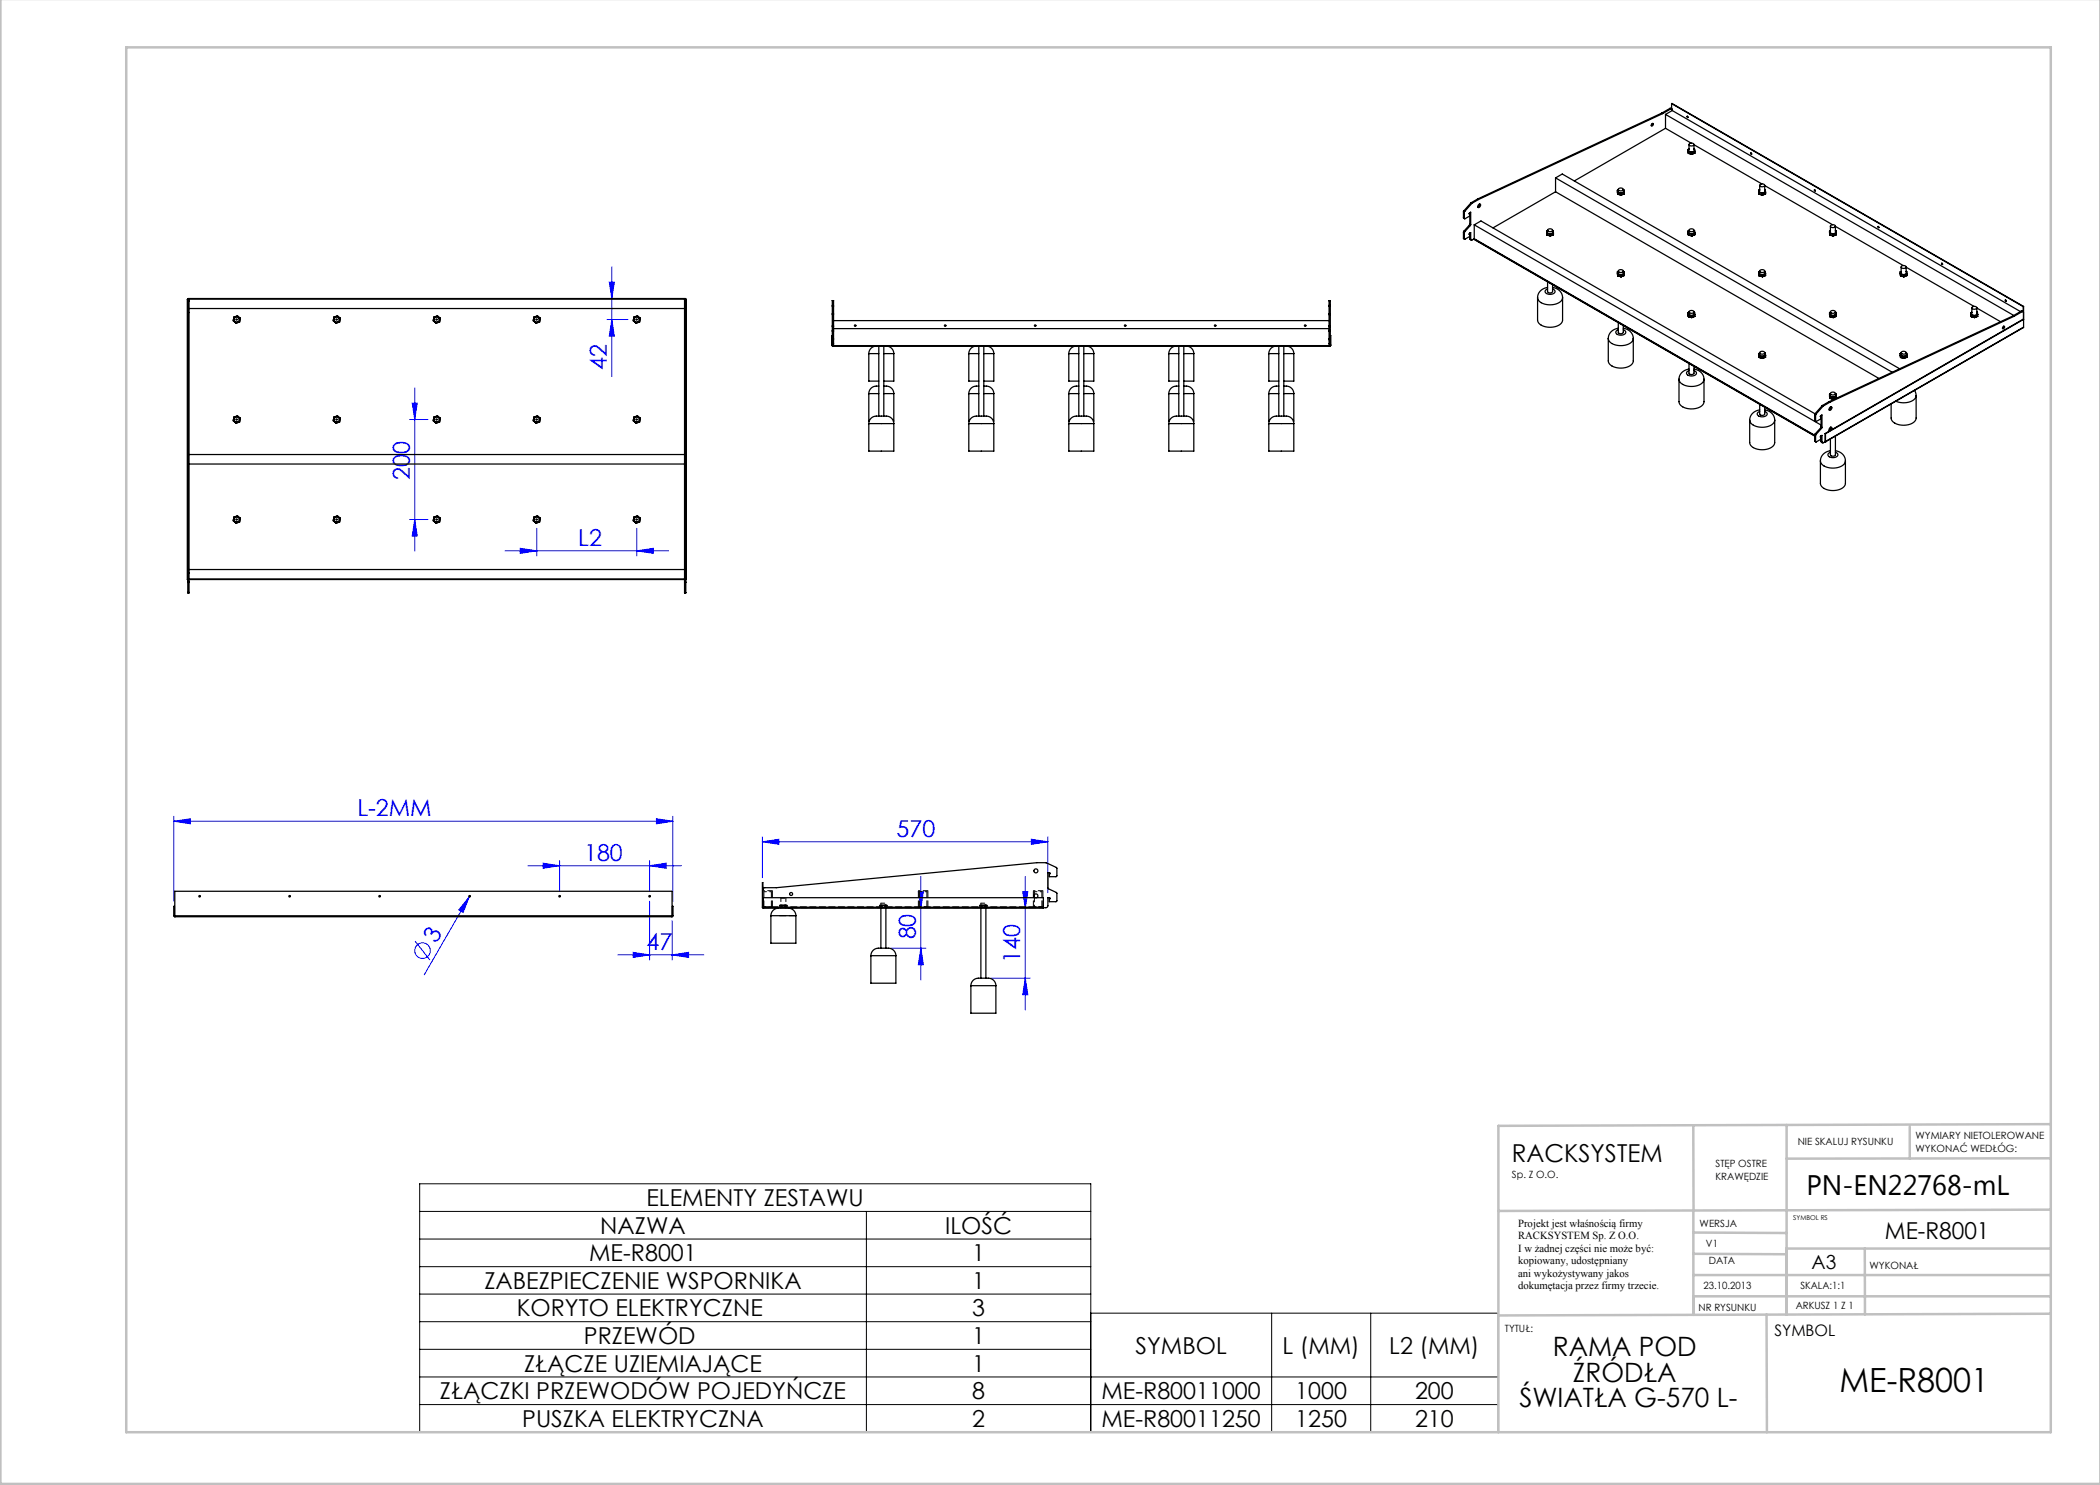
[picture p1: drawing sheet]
<svg xmlns="http://www.w3.org/2000/svg" width="420mm" height="297mm" viewBox="0 0 420 297" stroke-linecap="round" stroke-linejoin="round" font-family="sans-serif">
<g fill="none" stroke="#00f" stroke-width=".2">
<path d="M121.9 56.4h1l-.5 3.3zM122.4 53.4v21.9M82.9 77.6v32.7M121.4 63.9h4.2M122.4 63.9l.5 3.3h-1zM81.9 83.9h3.7M82.4 80.6h1.1l-.6 3.3zM81.9 103.9h3.7M82.9 103.9l.6 3.3h-1.1zM101 110.2h32.7M104.1 109.7l3.3 .5-3.3 .5zM107.4 105.7v5.5"/>
<path d="M127.4 110.2l3.3-.5v1zM127.4 105.7v5.5M34.8 164.3l3.3-.6v1.1zM34.8 163.3v17M34.8 164.3h99.8M93.8 179.4l-1.2 3.1-.8-.5zM94 179.1l-9.1 15.8M105.6 173.1h30.7M108.6 172.6l3.3 .5-3.3 .6zM111.9 172.1v6.2M129.9 173.1l3.3-.5v1.1zM129.9 172.1v6.2"/>
<path d="M131.3 163.7l3.3 .6-3.3 .5zM134.6 163.3v17M152.5 168.4l3.3-.5v1zM152.5 167.4v8.1M152.5 168.4h57.1M183.7 178.3h1l-.5 3.3zM184.2 175.3v20.7M204.5 178.3h1.1l-.5 3.3zM205.1 175.3v26.7M206.3 167.9l3.3 .5-3.3 .5zM209.6 167.4v11.1M83 188.2l3 3.8"/>
<path d="M123.6 191h17.2M126.6 190.5l3.3 .5-3.3 .5zM129.9 180.3v11.7M134.4 191l3.3-.5v1zM134.4 184.2v7.8M178.2 189.6h7M184.2 189.6l.5 3.3h-1zM198.2 195.6h7.9M205.1 195.6l.5 3.3h-1.1z"/>
<circle cx="84.5" cy="190.1" r="1.56"/>
</g>
<g fill="none" stroke="#000" stroke-width=".2">
<path d="M47.1 63.9h.5M47.4 63.7v.5M67.1 63.9h.5M67.4 63.7v.5M87.1 63.9h.5M87.4 63.7v.5M107.1 63.9h.5M107.4 63.7v.5M127.1 63.9h.5M127.4 63.7v.5M47.1 83.9h.5M47.4 83.7v.5"/>
<path d="M67.1 83.9h.5M67.4 83.7v.5M87.1 83.9h.5M87.4 83.7v.5M107.1 83.9h.5M107.4 83.7v.5M127.1 83.9h.5M127.4 83.7v.5M47.1 103.9h.5M47.4 103.7v.5M67.1 103.9h.5M67.4 103.7v.5"/>
<path d="M87.1 103.9h.5M87.4 103.7v.5M107.1 103.9h.5M107.4 103.7v.5M127.1 103.9h.5M127.4 103.7v.5M83.9 242.3h134.3M83.9 247.8h134.3M83.9 253.3h134.3M83.9 258.8h134.3M173.3 242.3v44.1M83.9 275.4h215.7"/>
<path d="M83.9 264.3h134.3M83.9 269.9h134.3M218.1 262.6h81.5v23.8h-215.7v-49.6h134.3v49.6M254.3 262.6v23.8M274.1 262.6v23.8M83.9 280.9h215.7"/>
</g>
<g fill="none" stroke="#000" stroke-width=".2" stroke-dasharray="15.2 1.3 1.3 1.3">
<path d="M46.9 63.9h-.3M47.4 63.4v-.2M47.4 64.4v.3M47.9 63.9h.2M66.9 63.9h-.3M67.4 63.4v-.2M67.4 64.4v.3M67.9 63.9h.2M86.9 63.9h-.3M87.4 63.4v-.2M87.4 64.4v.3M87.9 63.9h.2"/>
<path d="M106.9 63.9h-.3M107.4 63.4v-.2M107.4 64.4v.3M107.9 63.9h.2M126.9 63.9h-.3M127.4 63.4v-.2M127.4 64.4v.3M127.9 63.9h.2M46.9 83.9h-.3M47.4 83.4v-.2M47.4 84.4v.3M47.9 83.9h.2"/>
<path d="M66.9 83.9h-.3M67.4 83.4v-.2M67.4 84.4v.3M67.9 83.9h.2M86.9 83.9h-.3M87.4 83.4v-.2M87.4 84.4v.3M87.9 83.9h.2M106.9 83.9h-.3M107.4 83.4v-.2M107.4 84.4v.3M107.9 83.9h.2"/>
<path d="M126.9 83.9h-.3M127.4 83.4v-.2M127.4 84.4v.3M127.9 83.9h.2M46.9 103.9h-.3M47.4 103.4v-.2M47.4 104.4v.3M47.9 103.9h.2M66.9 103.9h-.3M67.4 103.4v-.2M67.4 104.4v.3M67.9 103.9h.2"/>
<path d="M86.9 103.9h-.3M87.4 103.4v-.2M87.4 104.4v.3M87.9 103.9h.2M106.9 103.9h-.3M107.4 103.4v-.2M107.4 104.4v.3M107.9 103.9h.2M126.9 103.9h-.3M127.4 103.4v-.2M127.4 104.4v.3M127.9 103.9h.2"/>
</g>
<g fill="none" stroke="#c0c0c0" stroke-width=".5">
<path d="M.1 -.1v296.9h419.9M25.2 9.5h385v276.9h-385zM338.7 225.2v16.9M357.3 225v37.9M382 225.4v6.3M410.1 224.8l-110.4 .4v61.2M410.1 231.7h-52.8M338.7 259.3h71.5M338.7 255h71.5M338.7 250.8l18.6 .1M338.7 246.5l18.6 .1M338.7 242.1v20.9"/>
<path d="M373 249.7v13.2M410.1 241.9l-110.4 .3M410.2 249.7h-52.9v13.2M353.3 262.9l.1 23.5M410.2 262.7l-110.5 .4"/>
</g>
<g fill="#00f">
<path d="M93.8 179.4l-1.2 3.1-.8-.5z"/>
<path d="M152.5 168.4l3.3-.5v1zM206.3 167.9l3.3 .5-3.3 .5zM104.1 109.7l3.3 .5-3.3 .5zM127.4 110.2l3.3-.5v1zM126.6 190.5l3.3 .5-3.3 .5zM134.4 191l3.3-.5v1z"/>
<path d="M108.6 172.6l3.3 .5-3.3 .6zM129.9 173.1l3.3-.5v1.1z"/>
<path d="M184.2 189.6l.5 3.3h-1zM183.7 178.3h1l-.5 3.3z"/>
<path d="M204.5 178.3h1.1l-.5 3.3zM205.1 195.6l.5 3.3h-1.1zM82.4 80.6h1.1l-.6 3.3zM82.9 103.9l.6 3.3h-1.1z"/>
<path d="M121.9 56.4h1l-.5 3.3zM122.4 63.9l.5 3.3h-1z"/>
<path d="M34.8 164.3l3.3-.6v1.1zM131.3 163.7l3.3 .6-3.3 .5z"/>
</g>
<g fill="none" stroke="#000" stroke-width=".25">
<path d="M295.5 39.8l.2 .1M295.5 39.8l-1.3 .7M295.7 39.9l-1.3 .7M311.1 35.6l67.3 38.8M311.1 38.4l64.7 37.3M311.1 35.6v2.8M311.1 35.6l1.4-.8 67.4 39M311.1 38.4l-12.5 7.2M323.5 38.1v.7M323.5 38.1l.1 .3M323.5 38.1v.3M323.5 38.8l.7 .2"/>
<path d="M323.5 38.5v.3M323.5 38.5l.7 .2M323.6 38.4l-.1 .1M323.6 38.4l.6 .2M323.7 37.9v.3M323.7 38h-.2M323.7 37.7a.5 .5 0 0 1 .6-.1 .5 .5 0 0 1 .3 .4 .47 .47 0 0 1-.5 .2 .47 .47 0 0 1-.4-.5zM324.2 38.6v.1M324.2 38.7v.3M324.7 37.9v.3M324.7 38h.1M324.7 38l.1 .4"/>
<path d="M324.8 38.4h.1M324.8 38.4l-.6 .2M324.8 38.8h.1M324.8 38.8l-.6 .2M324.8 38.4v.4M324.8 38.4l-.6 .3M330.3 24.8l.2-.1a.23 .23 0 0 1 .1 .3 .23 .23 0 0 1-.4 .1zM330.5 24.7l-.3 .4M332.4 22.6l.1 .1M332.4 22.6l-36.9 17.2M332.5 22.7l-36.8 17.2M333.1 22.9l69.7 40.2"/>
<path d="M333.1 25.7l5.1 2.9M333.1 22.9v2.8M333.1 25.7l-18.2 10.5M334 21.7l.4 .1M334 21.7l.2 .1M334 21.7l-1.6 .9M334.2 21.8h.2v.3M334.2 21.8l-1.7 .9M334.3 20.7l70.3 40.6M334.3 20.7l70.4 40.6M334.3 20.7v1M334.4 22.1l69.7 40.2"/>
<path d="M334.4 22.1l-1.3 .8M337.4 23.3l.2 .2zM337.5 23.2l.1 .3M337.6 29.9l.1 .4M337.6 29.9l.1 .8M337.7 30.7l.7 .2M337.7 30.3l.7 .2M337.7 30.7l.7 .1M337.7 30.3v.4M337.7 30.3h.1M337.7 30.3l.7 .1M337.8 28.9v1.1"/>
<path d="M337.8 29.8l-.2 .1M337.9 28.7a.5 .5 0 0 1 .5-.1 .5 .5 0 0 1 .3 .4 .47 .47 0 0 1-.5 .2 .47 .47 0 0 1-.3-.5zM338.4 30.4v.1M338.4 30.9h.1M338.4 30.5v.3M338.8 28.9v1.1M338.8 28.9l13.6 7.9M338.9 29.8l.1 .5M338.9 29.8v.4M338.9 29.8h.1M338.9 30.2l.1 .1M338.9 30.2l-.5 .2"/>
<path d="M339 30.6h.1M339 30.6l-.6 .3M339 30.3l-.6 .2M339 30.3v.3M350.2 30.6l.1 .3zM350.2 30.6l.1 .2M351.8 38.1v.7M351.8 38.1v.4M351.8 38v.1M351.8 38l.1 .4M351.8 38.8h.1M351.8 38.8l.7 .2"/>
<path d="M351.8 38.5v.3M351.8 38.5l.7 .2M351.9 38.4l-.1 .1M351.9 38.4l.6 .2M351.9 37.1v1.1M351.9 38h-.1M352 36.9a.5 .5 0 0 1 .6-.1 .5 .5 0 0 1 .3 .4 .47 .47 0 0 1-.6 .2 .47 .47 0 0 1-.3-.5zM352.5 38.6v.1M352.5 39h.1M352.5 38.7v.3M352.9 38h.2zM352.9 37.1v1.1"/>
<path d="M352.9 37.1l13.6 7.8M353 38l.1 .4M353.1 38.4l-.6 .2M353.1 38.8l-.6 .2M353.1 38.4v.4M353.1 38.4l-.6 .3M362.9 37.9l.1 .3zM362.9 37.9l.2 .3M37.6 59.9v56M37.6 59.8v-.1h99.5v.1M37.8 59.8v.4M136.9 59.8v.4"/>
<path d="M137.2 59.9h.1v56h-.1M292.7 43.6l.2 .2M292.7 47.6l.2 .2M292.7 47.6l.2 .1M292.7 42.4l.2 .1M292.7 43.6l.2 .1M292.7 42.4v1.2M292.7 46.4v1.2M292.7 46.4l.2 .1M292.8 42.2l-.1 .2M292.8 46.2l-.1 .2M292.8 42.2l.1 .1"/>
<path d="M292.8 46.2l.1 .2M292.9 42.5v1.2M292.9 46.5v1.2M292.9 42.3v.2M292.9 46.4v.1M293.9 45l.2 .1M293.9 45l-1.1 1.2M293.9 47l-.1-.2 .3-.3v1.3M293.9 47.3l-.9 .5-.1-.1M293.9 42.6l-.1 .2 .1 .1M293.9 43.2l-.9 .6-.1-.1M293.9 42.6l.2-.2v2.5"/>
<path d="M294 44.8l-.1 .2M294 47.7l.2 .3M294 42.5v2.3M294 46.6v1.1M294 44.8l.1 .1M294 47.7l.1 .1M294.1 45.1l-1.2 1.3M294.1 44.9v.2M294.2 40.6l.2 .1M294.2 40.6l-1.4 1.6M294.2 40.5v.1M294.2 40.5l.2 .1"/>
<path d="M294.4 40.7l-1.5 1.6M294.4 40.6v.1M294.7 47.8l68.2 39.4M294.8 47.8l68.1 39.3M294.8 47.7l-.5 .3-.2-.2M294.8 45l69.4 40M294.8 47.7l68.1 39.4M294.8 45v2.7M294.8 45l1.4-.8 66.8 38.6M295.8 40.9a.22 .22 0 0 1 .3 0 .22 .22 0 0 1 0 .3 .26 .26 0 0 1-.3 .3 .26 .26 0 0 1-.2-.2zM295.9 40.8l-.1 .4-.2 .2M307.5 59.5v4.5a2.24 2.24 0 0 0 2.6 1.5 2.19 2.19 0 0 0 2.4-1.5v-4.5"/>
<path d="M307.5 59.5a2.24 2.24 0 0 0 2.6 1.5 2.19 2.19 0 0 0 2.4-1.5M309.3 46.2l.1 .8M309.3 46.2l.1 .5M309.4 46.2h-.1M309.4 46.2l.1-.1-.1 .1M309.4 46.2v.4M309.4 47h.1M309.4 47l.7 .2M309.4 46.7l.7 .1M309.4 46.7v.3M309.4 46.6v.1M309.4 46.6l.7 .2"/>
<path d="M309.5 57.5a2.16 2.16 0 0 0-2 2M309.5 56.4v1.9a.58 .58 0 0 0 1 0v-1.3M309.5 57.8a.52 .52 0 0 0-.5 .6 .52 .52 0 0 0 .6 .4 .88 .88 0 0 0 1.4-.7l-.5-.3M309.5 46v.4M309.6 45.9a.5 .5 0 0 1 .5-.2 .5 .5 0 0 1 .4 .5 .47 .47 0 0 1-.6 .2 .47 .47 0 0 1-.3-.5zM310.1 46.8h.1M310.1 47.2h.1M310.1 46.8v.4M310.5 57.5a2.15 2.15 0 0 1 2 2M310.5 46v.4M310.5 46.1h.1M310.5 46.1l.1 .1"/>
<path d="M310.6 46.2l.1 .4M310.6 46.2v.3M310.6 46.5l.1 .1M310.6 46.5l-.5 .3M310.7 46.9v.1M310.7 46.9l-.6 .3M310.7 46.6l-.6 .2M310.7 46.6v.3M323.5 54.4v.8M323.5 54.4v.4M323.5 54.4h.1M323.5 54.4l.2-.1-.2 .1"/>
<path d="M323.5 54.4l.1 .4M323.5 55.2h.1M323.5 55.2l.7 .2M323.5 54.8l.7 .2M323.5 54.8v.4M323.6 54.8h-.1M323.6 54.8l.6 .1M323.7 54.2v.3M323.7 54.1a.5 .5 0 0 1 .6-.2 .5 .5 0 0 1 .3 .4 .47 .47 0 0 1-.5 .2 .47 .47 0 0 1-.4-.4zM324.2 54.9v.1M324.2 55.4h.1M324.2 55v.3"/>
<path d="M324.7 54.2v.3M324.7 54.3h.1M324.7 54.3l.1 .5M324.7 54.3l.1 .4M324.8 54.7v.1M324.8 54.7l-.6 .2M324.8 55.1h.1M324.8 55.1l-.6 .3M324.8 54.8l-.6 .2M324.8 54.8v.3M337.6 46.2l.1 .4M337.6 46.2l.1 .8"/>
<path d="M337.6 46.2v.4M337.7 47h.1M337.7 47l.7 .2M337.7 46.7v.3M337.7 46.7l.7 .1M337.7 46.6v.1M337.7 46.6l.7 .2M337.8 46v.4M337.8 46.1l-.2 .1M337.9 45.9a.5 .5 0 0 1 .5-.2 .5 .5 0 0 1 .4 .5 .47 .47 0 0 1-.6 .2 .47 .47 0 0 1-.3-.5zM338.4 46.8h.1M338.4 47.2h.1"/>
<path d="M338.4 46.8v.4M338.8 46v.4M338.8 46.1h.1M338.8 46.1l.1 .1M338.9 46.2h.1M338.9 46.2v.3M338.9 46.2l.1 .4M338.9 46.5l.1 .1M338.9 46.5l-.5 .3M339 46.9l-.6 .3M339 46.6v.3M339 46.6l-.6 .2"/>
<path d="M351.8 54.4v.8M351.8 54.4v.4M351.8 54.4h.1M351.8 54.4l.1 .4M351.8 55.2h.1M351.8 55.2l.7 .2M351.8 54.8v.4M351.8 54.8l.7 .2M351.9 54.8h-.1M351.9 54.8l.6 .1M351.9 54.2v.3M351.9 54.3l-.1 .1"/>
<path d="M352 54.1a.5 .5 0 0 1 .5-.2 .5 .5 0 0 1 .4 .4 .47 .47 0 0 1-.6 .2 .47 .47 0 0 1-.3-.4zM352.5 54.9v.1M352.5 55.4h.1M352.5 55v.3M352.9 54.2v.3M353 54.3l.1 .5M353 54.3l.1 .4M353 54.3h.1M353.1 54.7v.1M353.1 54.7l-.6 .2M353.1 55.1l-.6 .3M353.1 55.1h.1"/>
<path d="M353.1 54.8v.3M353.1 54.8l-.6 .2M365.9 46.2l.1 .8M365.9 46.2v.4M366 46.2h-.1M366 46.2v.4M366 47h.1M366 47l.6 .2M366 46.7v.3M366 46.7l.6 .1M366 46.6v.1M366 46.6l.6 .2"/>
<path d="M366.1 45.2v1.2M366.1 46.1l-.2 .1M366.2 45.1a.5 .5 0 0 1 .5-.2 .5 .5 0 0 1 .3 .5 .47 .47 0 0 1-.5 .2 .47 .47 0 0 1-.3-.5zM366.6 46.8h.1M366.6 47.2h.1M366.6 46.8v.4M367.1 45.2v1.2M367.1 46.1h.1M367.1 45.3l13.6 7.8M367.1 46.1l.1 .1M367.2 46.2h.1M367.2 46.2v.3"/>
<path d="M367.2 46.2l.1 .4M367.2 46.5l.1 .1M367.2 46.5l-.6 .3M367.2 47h.1M367.3 46.9l-.7 .3M367.3 46.6v.3M367.3 46.6l-.7 .2M375.6 45.3l.2 .3zM375.6 45.3l.2 .2M375.7 45.3h-.1M380 54.4l.1 .8M380 54.4v.3"/>
<path d="M380.1 54.4h-.1M380.1 54.4l.1-.1-.1 .1M380.1 54.4l.1 .4M380.1 55.2h.1M380.1 55.2l.7 .2M380.1 54.8v.4M380.1 54.8l.7 .2M380.2 54.8h-.1M380.2 54.8l.6 .1M380.2 53.4v1.1M380.3 53.2a.5 .5 0 0 1 .5-.1 .5 .5 0 0 1 .4 .4 .47 .47 0 0 1-.6 .2 .47 .47 0 0 1-.3-.5zM380.8 54.9v.1"/>
<path d="M380.8 55.4h.1M380.8 55v.3M381.2 53.4v1.1M381.2 53.4l13.6 7.9M381.3 54.3l.1 .5M381.3 54.3v.4M381.3 54.3h.1M381.3 54.7l.1 .1M381.3 54.7l-.5 .2M381.4 55.1h.1M381.4 55.1l-.6 .3M381.4 54.8v.3"/>
<path d="M381.4 54.8l-.6 .2M388.3 52.6l.2 .3zM388.4 52.7l.1 .2M388.4 52.6v.1M401.1 60l.1 .3zM401.1 60h.1M37.6 60.2v-.4h99.6v.4M37.6 62.5h.2M37.6 60.2v56.2M37.6 60.2h.2M37.8 61.7h99.1M37.8 60.2v56.2"/>
<path d="M46.7 64.2l.5 .4M46.7 64.1v.1M46.7 64.1l.5 .5M46.8 63.4v.1M46.8 63.4l-.1 .8M46.8 63.5l-.1 .6M47.2 64.6h.1M47.5 63.2l.5 .5M47.5 63.2l-.7 .3M47.5 63.2h.1M47.5 63.2l.6 .5M47.5 63.2l-.7 .2"/>
<path d="M47.9 64.4h.1M47.9 64.4l-.7 .2M48 63.7l-.1 .7M48.1 63.7h-.1M48.1 63.7l-.2 .7M66.7 64.2l.5 .4M66.7 64.1v.1M66.7 64.1l.5 .5M66.8 63.4v.1M66.8 63.4l-.1 .8M66.8 63.5l-.1 .6M67.2 64.6h.1"/>
<path d="M67.5 63.2l.5 .5M67.5 63.2l-.7 .3M67.5 63.2h.1M67.5 63.2l.6 .5M67.5 63.2l-.7 .2M67.9 64.4h.1M67.9 64.4l-.7 .2M68 63.7l-.1 .7M68.1 63.7h-.1M68.1 63.7l-.2 .7M86.7 64.2l.5 .4M86.7 64.1v.1"/>
<path d="M86.7 64.1l.5 .5M86.8 63.4v.1M86.8 63.4l-.1 .8M86.8 63.5l-.1 .6M87.2 64.6h.1M87.5 63.2l.5 .5M87.5 63.2l-.7 .3M87.5 63.2h.1M87.5 63.2l.6 .5M87.5 63.2l-.7 .2M87.9 64.4h.1M87.9 64.4l-.7 .2"/>
<path d="M88 63.7l-.1 .7M88.1 63.7h-.1M88.1 63.7l-.2 .7M106.7 64.2l.5 .4M106.7 64.1v.1M106.7 64.1l.5 .5M106.8 63.4v.1M106.8 63.4l-.1 .8M106.8 63.5l-.1 .6M107.2 64.6h.1M107.5 63.2l.5 .5M107.5 63.2l-.7 .3"/>
<path d="M107.5 63.2h.1M107.5 63.2l-.7 .2M107.5 63.2l.6 .5M107.9 64.4h.1M107.9 64.4l-.7 .2M108 63.7l-.1 .7M108.1 63.7h-.1M108.1 63.7l-.2 .7M126.7 64.2l.5 .4M126.7 64.1v.1M126.7 64.1l.5 .5M126.8 63.4v.1"/>
<path d="M126.8 63.4l-.1 .8M126.8 63.5l-.1 .6M127.2 64.6h.1M127.5 63.2l-.7 .3M127.5 63.2l.5 .5M127.5 63.2h.1M127.5 63.2l-.7 .2M127.5 63.2l.6 .5M127.9 64.4h.1M127.9 64.4l-.7 .2M128 63.7l-.1 .7M128.1 63.7h-.1"/>
<path d="M128.1 63.7l-.2 .7M136.9 62.5h.3M136.9 60.2h.3M136.9 60.2v56.2M137.2 60.2v56.2M166.4 69l.2 .2M166.4 69h.1M166.5 62.7v.2M166.5 61.1v.2M166.5 67.7v.2M166.5 66.1v.2M166.5 65.2v.1"/>
<path d="M166.5 68.7v.4h99.6v-.4M166.5 60.1h.2M166.5 62.7h.2M166.5 62.9h.2M166.5 61.3h.2M166.5 60.1v1M166.5 61.3v1.4M166.5 62.9v2.3M166.5 65.3v.8M166.5 66.3v1.4M166.5 67.9v.8M166.5 61.1h.2"/>
<path d="M166.5 67.7h.2M166.5 67.9h.2M166.5 66.1h.2M166.5 66.3h.2M166.5 65.3h.2M166.5 65.2h.2M166.5 68.7h.2M166.5 67.1h-.1v1.9M166.6 69.2h99.4M166.6 69.1v.1M166.7 62.7v.2M166.7 61.1v.2"/>
<path d="M166.7 67.7v.2M166.7 66.1v.2M166.7 65.2v.1M166.7 68.7v.4M166.7 65.7h99.1M166.7 60.1v1M166.7 61.3v1.4M166.7 62.9v2.3M166.7 65.3v.8M166.7 66.3v1.4M166.7 67.9v.8M166.7 64.1h99.1"/>
<path d="M173.8 78.7v5.5M173.8 70.7v5.5h2M173.8 78.7h2M173.8 70.7h2M175.3 69.2a1.5 1.5 0 0 0-1.5 1.5M175.8 77.2a1.68 1.68 0 0 0-2 1.5M175.8 69.2v14M176.8 77.2a1.68 1.68 0 0 1 2 1.5M176.8 78.7h2M176.8 70.7h2M176.8 69.2v14M177.3 69.2a1.5 1.5 0 0 1 1.5 1.5"/>
<path d="M178.8 78.7l-.1 5.5M178.8 70.7v5.5h-2M193.8 78.7v5.5M193.8 70.7v5.5h2M193.8 78.7h2M193.8 70.7h2M195.3 69.2a1.5 1.5 0 0 0-1.5 1.5M195.8 77.2a1.68 1.68 0 0 0-2 1.5M195.8 69.2v14M196.8 77.2a1.68 1.68 0 0 1 2 1.5M196.8 78.7h2M196.8 70.7h2"/>
<path d="M196.8 69.2v14M197.3 69.2a1.5 1.5 0 0 1 1.5 1.5M198.8 78.7l-.1 5.5M198.8 70.7v5.5h-2M213.8 78.7v5.5M213.8 70.7v5.5h2M213.8 78.7h2M213.8 70.7h2M215.3 69.2a1.5 1.5 0 0 0-1.5 1.5M215.8 77.2a1.68 1.68 0 0 0-2 1.5M215.8 69.2v14M216.8 77.2a1.68 1.68 0 0 1 2 1.5"/>
<path d="M216.8 78.7h2M216.8 70.7h2M216.8 69.2v14M217.3 69.2a1.5 1.5 0 0 1 1.5 1.5M218.8 78.7l-.1 5.5M218.8 70.7v5.5h-2M233.8 78.7v5.5M233.8 70.7v5.5h2M233.8 78.7h2M233.8 70.7h2M235.3 69.2a1.5 1.5 0 0 0-1.5 1.5M235.8 77.2a1.68 1.68 0 0 0-2 1.5"/>
<path d="M235.8 69.2v14M236.8 77.2a1.68 1.68 0 0 1 2 1.5M236.8 78.7h2M236.8 70.7h2M236.8 69.2v14M237.3 69.2a1.5 1.5 0 0 1 1.5 1.5M238.8 78.7l-.1 5.5M238.8 70.7v5.5h-2M253.8 78.7v5.5M253.8 70.7v5.5h2M253.8 78.7h2M253.8 70.7h2"/>
<path d="M255.3 69.2a1.5 1.5 0 0 0-1.5 1.5M255.8 77.2a1.68 1.68 0 0 0-2 1.5M255.8 69.2v14M256.8 77.2a1.68 1.68 0 0 1 2 1.5M256.8 78.7h2M256.8 70.7h2M256.8 69.2v14M257.3 69.2a1.5 1.5 0 0 1 1.5 1.5M258.8 78.7l-.1 5.5M258.8 70.7v5.5h-2M265.8 62.7v.2M265.8 61.1v.2"/>
<path d="M265.8 66.1v.2M265.8 67.7v.2M265.8 65.2v.1M265.8 68.7v.4M265.8 60.1h.3M265.8 62.7h.3M265.8 62.9h.3M265.8 61.3h.3M265.8 61.1h.3M265.8 67.7h.3M265.8 67.9h.3M265.8 66.1h.3"/>
<path d="M265.8 66.3h.3M265.8 65.3h.3M265.8 65.2h.3M265.8 68.7h.3M265.8 60.1v1M265.8 61.3v1.4M265.8 62.9v2.3M265.8 65.3v.8M265.8 66.3v1.4M265.8 67.9v.8M266 69.1v.1M266.1 62.7v.2"/>
<path d="M266.1 61.1v.2M266.1 66.1v.2M266.1 67.7v.2M266.1 65.2v.1M266.1 60.1v1M266.1 61.3v1.4M266.1 62.9v2.3M266.1 65.3v.8M266.1 66.3v1.4M266.1 67.9v.8M266.1 67.1l.1 1.9M266.1 69h.1"/>
<path d="M266.2 69l-.2 .2M321.7 67.7v4.5a2.24 2.24 0 0 0 2.6 1.4 2.19 2.19 0 0 0 2.4-1.4v-4.5M321.7 67.7a2.24 2.24 0 0 0 2.6 1.4 2.19 2.19 0 0 0 2.4-1.4M323.7 65.6a2.16 2.16 0 0 0-2 2.1M323.7 64.5v2a.58 .58 0 0 0 1 0v-1.4M323.7 66a.52 .52 0 0 0-.5 .5 .52 .52 0 0 0 .6 .5 .88 .88 0 0 0 1.3-.7l-.4-.3M324.7 65.7a2.15 2.15 0 0 1 2 2M335.8 75.9v4.4a2.24 2.24 0 0 0 2.6 1.5 2.19 2.19 0 0 0 2.4-1.5v-4.4M335.8 75.9a2.24 2.24 0 0 0 2.6 1.4 2.19 2.19 0 0 0 2.4-1.4M337.6 62.6l.1 .3M337.6 62.6l.1 .7M337.6 62.6l.1 .4"/>
<path d="M337.7 63.3l.7 .2M337.7 63v.3M337.7 63l.7 .2M337.7 62.9v.1M337.7 62.9l.7 .2M337.8 73.8a2.16 2.16 0 0 0-2 2.1M337.8 72.7v1.9a.58 .58 0 0 0 1 0v-1.3M337.8 74.1a.52 .52 0 0 0-.5 .6 .52 .52 0 0 0 .6 .5 .88 .88 0 0 0 1.4-.7l-.5-.4M337.8 62.4v.3M337.8 62.5h-.2M337.9 62.2a.5 .5 0 0 1 .5-.1 .5 .5 0 0 1 .4 .4 .47 .47 0 0 1-.6 .2 .47 .47 0 0 1-.3-.5zM338.4 63.1v.1"/>
<path d="M338.4 63.5h.1M338.4 63.2v.3M338.8 73.8a2.15 2.15 0 0 1 2 2.1M338.8 62.4v.3M338.9 62.5h.1M338.9 62.5v.4M338.9 62.5l.1 .4M338.9 62.9h.1M338.9 62.9l-.5 .2M339 63.3l-.6 .2M339 62.9v.4M339 62.9l-.6 .3"/>
<path d="M351.8 70.7v.8M351.8 70.7v.5M351.8 70.7h.1M351.8 70.7l.1 .4M351.8 71.5h.1M351.8 71.5l.7 .2M351.8 71.2l.7 .1M351.8 71.2v.3M351.9 71.1l-.1 .1M351.9 71.1l.6 .2M351.9 70.5v.4M351.9 70.6l-.1 .1"/>
<path d="M352 70.4a.5 .5 0 0 1 .5-.2 .5 .5 0 0 1 .4 .5 .47 .47 0 0 1-.6 .2 .47 .47 0 0 1-.3-.5zM352.5 71.3h.1M352.5 71.7h.1M352.5 71.3v.4M352.9 70.5v.4M353 70.6l.1 .1M353 70.6l.1 .4M353 70.6h.1M353.1 70.7v.4M353.1 71v.1M353.1 71l-.6 .3M353.1 71.4l-.6 .3"/>
<path d="M353.1 71.1l-.6 .2M353.1 71.1v.3M365.9 62.6l.1 .7M365.9 78.9l.1 .7M365.9 62.6l.1 .4M365.9 78.9l.1 .4M366 62.5l-.1 .1M366 78.9h-.1M366 62.5v.4M366 78.9v.4M366 63.3l.6 .2M366 79.6v.1"/>
<path d="M366 79.6l.6 .3M366 63l.6 .2M366 63v.3M366 79.3v.3M366 79.3l.6 .2M366 62.9v.1M366 79.3h.1M366 62.9l.6 .2M366 79.3l.6 .1M366.1 62.4v.3M366.1 78.7v.3M366.1 62.5h-.2"/>
<path d="M366.1 78.8l-.2 .1M366.1 62.5h-.1M366.2 78.5a.5 .5 0 0 1 .5-.1 .5 .5 0 0 1 .3 .4 .47 .47 0 0 1-.5 .2 .47 .47 0 0 1-.3-.5zM366.2 62.2a.5 .5 0 0 1 .5-.1 .5 .5 0 0 1 .3 .4 .47 .47 0 0 1-.5 .2 .47 .47 0 0 1-.3-.5zM366.6 63.1v.1M366.6 79.4v.1M366.6 63.5h.1M366.6 79.9h.1M366.6 63.2v.3M366.6 79.5v.3M367.1 62.4v.3M367.1 78.7v.3"/>
<path d="M367.2 62.5h.1M367.2 78.8l.1 .5M367.2 62.5v.4M367.2 78.8v.4M367.2 78.8h.1M367.2 62.5l.1 .4M367.2 62.9h.1M367.2 79.2l.1 .1M367.2 62.9l-.6 .2M367.2 79.2l-.6 .2M367.2 79.6h.1M367.3 63.3h-.1"/>
<path d="M367.3 63.3l-.7 .2M367.3 79.6l-.7 .3M367.3 62.9l-.7 .3M367.3 62.9v.4M367.3 79.3v.3M367.3 79.3l-.7 .2M380 70.7l.2 .4M380 70.7l.1 .8M380 70.7l.1 .5M380.1 71.5h.1M380.1 71.5l.7 .2M380.1 71.2l.7 .1"/>
<path d="M380.1 71.2v.3M380.2 71.1l-.1 .1M380.2 71.1l.6 .2M380.2 70.5v.4M380.2 70.6l-.1 .1M380.3 70.4a.5 .5 0 0 1 .5-.2 .5 .5 0 0 1 .4 .5 .47 .47 0 0 1-.6 .2 .47 .47 0 0 1-.3-.5zM380.8 71.3h.1M380.8 71.3v.4M381.2 70.5v.4M381.3 70.6v.1M381.3 70.6v.4M381.3 70.6h.1"/>
<path d="M381.3 70.7l.1 .4M381.3 71l.1 .1M381.3 71l-.5 .3M381.4 71.4v.1M381.4 71.4l-.6 .3M381.4 71.1l-.6 .2M381.4 71.1v.3M382.9 78.1l.3 1M394.2 62.6l.1 .3M394.2 62.6v.7M394.2 62.6v.3M394.2 63.3l.7 .2"/>
<path d="M394.2 63l.7 .2M394.2 63v.3M394.3 62.9l-.1 .1M394.3 62.9l.6 .2M394.4 61.6v1.1M394.4 62.5h-.2M394.5 61.4a.5 .5 0 0 1 .5-.1 .5 .5 0 0 1 .3 .4 .47 .47 0 0 1-.5 .2 .47 .47 0 0 1-.3-.5zM394.9 63.1v.1M394.9 63.5h.1M394.9 63.2v.3M395.4 61.6v1.1M395.4 62.4l.1 .1"/>
<path d="M395.4 61.6l4.7 2.7M395.4 62.5l.1 .4M395.5 62.9h.1M395.5 62.9l-.6 .2M395.5 63.3h.1M395.5 63.3l-.6 .2M395.5 62.9l-.6 .3M395.5 62.9v.4M400.6 65.4l.1-.2a.23 .23 0 0 1 .2 .4 .23 .23 0 0 1-.4 0zM400.7 65.2l-.2 .5M401.1 60l.1 .2M402.6 63.2l.2 .1"/>
<path d="M402.6 63.2l-36.8 17.2M402.8 63.3l-36.9 17.2M404.2 62.2l.4 .1M404.2 62.2l.2 .1M404.2 62.2l-1.6 1M404.4 62.3h.2l.1 .2M404.4 62.3l-1.6 1M404.6 61.3v1M404.7 65.4l-39.6 23M404.7 61.3v4.1M404.7 65.4l-39.6 22.9M404.7 61.3h-.1"/>
<path d="M37.8 92.8h99.1M37.8 90.9h99.1M46.7 84.2l.5 .4M46.7 84.1v.1M46.7 84.1l.5 .5M46.8 83.4v.1M46.8 83.4l-.1 .8M46.8 83.5l-.1 .6M47.2 84.6h.1M47.5 83.2l-.7 .3M47.5 83.2l.5 .5M47.5 83.2h.1"/>
<path d="M47.5 83.2l-.7 .2M47.5 83.2l.6 .5M47.9 84.4h.1M47.9 84.4l-.7 .2M48 83.7l-.1 .7M48.1 83.7h-.1M48.1 83.7l-.2 .7M66.7 84.2l.5 .4M66.7 84.1v.1M66.7 84.1l.5 .5M66.8 83.4v.1M66.8 83.4l-.1 .8"/>
<path d="M66.8 83.5l-.1 .6M67.2 84.6h.1M67.5 83.2l.5 .5M67.5 83.2l-.7 .3M67.5 83.2h.1M67.5 83.2l-.7 .2M67.5 83.2l.6 .5M67.9 84.4h.1M67.9 84.4l-.7 .2M68 83.7l-.1 .7M68.1 83.7h-.1M68.1 83.7l-.2 .7"/>
<path d="M86.7 84.2l.5 .4M86.7 84.1v.1M86.7 84.1l.5 .5M86.8 83.4v.1M86.8 83.4l-.1 .8M86.8 83.5l-.1 .6M87.2 84.6h.1M87.5 83.2l.5 .5M87.5 83.2l-.7 .3M87.5 83.2h.1M87.5 83.2l.6 .5M87.5 83.2l-.7 .2"/>
<path d="M87.9 84.4h.1M87.9 84.4l-.7 .2M88 83.7l-.1 .7M88.1 83.7h-.1M88.1 83.7l-.2 .7M106.7 84.2l.5 .4M106.7 84.1v.1M106.7 84.1l.5 .5M106.8 83.4v.1M106.8 83.4l-.1 .8M106.8 83.5l-.1 .6M107.2 84.6h.1"/>
<path d="M107.5 83.2l.5 .5M107.5 83.2l-.7 .3M107.5 83.2h.1M107.5 83.2l-.7 .2M107.5 83.2l.6 .5M107.9 84.4h.1M107.9 84.4l-.7 .2M108 83.7l-.1 .7M108.1 83.7h-.1M108.1 83.7l-.2 .7M126.7 84.2l.5 .4M126.7 84.1v.1"/>
<path d="M126.7 84.1l.5 .5M126.8 83.4v.1M126.8 83.4l-.1 .8M126.8 83.5l-.1 .6M127.2 84.6h.1M127.5 83.2l.5 .5M127.5 83.2l-.7 .3M127.5 83.2h.1M127.5 83.2l.6 .5M127.5 83.2l-.7 .2M127.9 84.4h.1M127.9 84.4l-.7 .2"/>
<path d="M128 83.7l-.1 .7M128.1 83.7h-.1M128.1 83.7l-.2 .7M173.8 84.7a1.94 1.94 0 0 1 2.5-1.5 2.37 2.37 0 0 1 2.3 .8l.2 .7M173.8 84.7v5.5h5v-5.5M173.8 84.7h5M193.8 84.7a1.94 1.94 0 0 1 2.5-1.5 2.37 2.37 0 0 1 2.3 .8l.2 .7M193.8 84.7v5.5h5v-5.5M193.8 84.7h5M213.8 84.7a1.94 1.94 0 0 1 2.5-1.5 2.37 2.37 0 0 1 2.3 .8l.2 .7M213.8 84.7v5.5h5v-5.5M213.8 84.7h5"/>
<path d="M233.8 84.7a1.94 1.94 0 0 1 2.5-1.5 2.37 2.37 0 0 1 2.3 .8l.2 .7M233.8 84.7v5.5h5v-5.5M233.8 84.7h5M253.8 84.7a1.94 1.94 0 0 1 2.5-1.5 2.37 2.37 0 0 1 2.3 .8l.2 .7M253.8 84.7v5.5h5v-5.5M253.8 84.7h5M349.9 84v4.5a2.24 2.24 0 0 0 2.7 1.4 2.19 2.19 0 0 0 2.3-1.4v-4.5M349.9 84a2.24 2.24 0 0 0 2.7 1.5 2.19 2.19 0 0 0 2.3-1.5M351.9 82a2.16 2.16 0 0 0-2 2M351.9 80.9v1.9a.58 .58 0 0 0 1 0v-1.4M351.9 82.3a.52 .52 0 0 0-.5 .6 .52 .52 0 0 0 .6 .4 .88 .88 0 0 0 1.4-.7l-.5-.3M352.9 82a2.15 2.15 0 0 1 2 2"/>
<path d="M362.9 84.1l.3 .2M362.9 88.2l.3 .2M362.9 84.1l.2 .1M362.9 87l.2 .1M362.9 82.9l.2 .1M362.9 82.9v1.2M362.9 87v1.2M362.9 88.2l.2 .1M363 82.7l-.1 .2M363 86.8l-.1 .2M363 82.7l.2 .1M363 86.8l.2 .1"/>
<path d="M363.1 83v1.2M363.1 87.1v1.2M363.2 82.8l-.1 .2M363.2 86.9l-.1 .2M364.1 92.2v4.5a2.24 2.24 0 0 0 2.6 1.4 2.19 2.19 0 0 0 2.4-1.4v-4.5M364.1 92.2a2.24 2.24 0 0 0 2.6 1.4 2.19 2.19 0 0 0 2.4-1.4M364.1 87.9l.1 .1M364.1 85.6l.2 .1M364.1 85.6l-1.1 1.2M364.2 87.8v.1M364.2 87.2l-.1 .2 .1 .1M364.2 87.8l-1 .6-.1-.1"/>
<path d="M364.2 83.1l-.1 .2 .1 .1M364.2 83.8l-1 .5-.1-.1M364.2 87.8h.1M364.2 83.4v.1M364.2 83.1l.2-.1v2.5M364.2 87.2l.2-.1v1.3M364.2 85.4l-.1 .2M364.2 88.3l.3 .3M364.2 85.4l.2 .1M364.2 83.1v2.3M364.2 87.2v1.1M364.2 88.3l.2 .1"/>
<path d="M364.3 85.7l-1.1 1.2M364.4 85.5l-.1 .2M364.4 81.1l.2 .1M364.4 81.1l-1.4 1.6M364.5 81.1h-.1M364.5 81.1l.2 .1M364.6 81.2l-1.4 1.6M364.7 81.2h-.1M365 88.4h.1M365 88.3l-.4 .3-.2-.2M365 86.7l.1 1.6M365 86.7l39.7-22.8-39.6 22.8"/>
<path d="M365 86.7h.1M365.1 88.3l-.1 .1M365.1 86.7v1.6M365.8 80.4l.1 .1M365.8 80.4l-1.3 .7M365.9 80.5l-1.2 .7M366 81.4a.22 .22 0 0 1 .4 0 .22 .22 0 0 1-.1 .4 .26 .26 0 0 1-.2 .3 .26 .26 0 0 1-.3-.3zM366.1 90.1a2.16 2.16 0 0 0-2 2.1M366.1 90.5a.52 .52 0 0 0-.5 .5 .52 .52 0 0 0 .6 .5 .88 .88 0 0 0 1.3-.7l-.4-.3M366.1 85.5v.3M366.2 81.4l-.1 .4-.3 .2M366.2 85.4l-.1 .4-.3 .3"/>
<path d="M366.2 86a.29 .29 0 0 0 .2-.3 .29 .29 0 0 0-.3-.2 .39 .39 0 0 0-.3 .3 .39 .39 0 0 0 .2 .4M367.1 90.1a2.15 2.15 0 0 1 2 2.1M367.1 87.2v3.8a.58 .58 0 0 1-1 0v-3.2M379.2 80.2a3.3 3.3 0 0 0 4-.8v-.3v4.5a2.29 2.29 0 0 1-2.7 1.4 2.14 2.14 0 0 1-2.3-1.4v-2.8M37.6 116.4v.1M37.6 118.5v.1h.2v-.1M37.6 114.6h.2M37.6 116.5v2M37.6 116.4h.2M37.6 116.5h.2M37.6 118.5h.2M37.8 116.4v.1"/>
<path d="M37.8 115.8h99.1M37.8 113.9h99.1M37.8 116.5v2M37.8 115.9h99.1M46.7 104.2l.5 .4M46.7 104.1v.1M46.7 104.1l.5 .5M46.8 103.4v.1M46.8 103.4l-.1 .8M46.8 103.5l-.1 .6M47.2 104.6h.1M47.5 103.2l-.7 .3"/>
<path d="M47.5 103.2l.5 .5M47.5 103.2h.1M47.5 103.2l-.7 .2M47.5 103.2l.6 .5M47.9 104.4h.1M47.9 104.4l-.7 .2M48 103.7l-.1 .7M48.1 103.7h-.1M48.1 103.7l-.2 .7M66.7 104.2l.5 .4M66.7 104.1v.1M66.7 104.1l.5 .5"/>
<path d="M66.8 103.4v.1M66.8 103.4l-.1 .8M66.8 103.5l-.1 .6M67.2 104.6h.1M67.5 103.2l-.7 .3M67.5 103.2l.5 .5M67.5 103.2h.1M67.5 103.2l-.7 .2M67.5 103.2l.6 .5M67.9 104.4h.1M67.9 104.4l-.7 .2M68 103.7l-.1 .7"/>
<path d="M68.1 103.7h-.1M68.1 103.7l-.2 .7M86.7 104.2l.5 .4M86.7 104.1v.1M86.7 104.1l.5 .5M86.8 103.4v.1M86.8 103.4l-.1 .8M86.8 103.5l-.1 .6M87.2 104.6h.1M87.5 103.2l-.7 .3M87.5 103.2l.5 .5M87.5 103.2h.1"/>
<path d="M87.5 103.2l-.7 .2M87.5 103.2l.6 .5M87.9 104.4h.1M87.9 104.4l-.7 .2M88 103.7l-.1 .7M88.1 103.7h-.1M88.1 103.7l-.2 .7M106.7 104.2l.5 .4M106.7 104.1v.1M106.7 104.1l.5 .5M106.8 103.4v.1M106.8 103.4l-.1 .8"/>
<path d="M106.8 103.5l-.1 .6M107.2 104.6h.1M107.5 103.2l.5 .5M107.5 103.2l-.7 .3M107.5 103.2h.1M107.5 103.2l.6 .5M107.5 103.2l-.7 .2M107.9 104.4h.1M107.9 104.4l-.7 .2M108 103.7l-.1 .7M108.1 103.7h-.1M108.1 103.7l-.2 .7"/>
<path d="M126.7 104.2l.5 .4M126.7 104.1v.1M126.7 104.1l.5 .5M126.8 103.4v.1M126.8 103.4l-.1 .8M126.8 103.5l-.1 .6M127.2 104.6h.1M127.5 103.2l.5 .5M127.5 103.2l-.7 .3M127.5 103.2h.1M127.5 103.2l.6 .5M127.5 103.2l-.7 .2"/>
<path d="M127.9 104.4h.1M127.9 104.4l-.7 .2M128 103.7l-.1 .7M128.1 103.7h-.1M128.1 103.7l-.2 .7M136.9 116.4v.1M136.9 118.5v.1h.3v-.1M136.9 114.6h.3M136.9 116.4h.3M136.9 116.5h.3M136.9 118.5h.3M136.9 116.5v2"/>
<path d="M137.2 116.4v.1M137.2 116.5v2M152.6 177.9l.1-.2 .3-.2h2.3l52.1-5h1.8l2.2 1.1v1.5l-.1 .2h-1.4l.1-.6-.4-.2v3.1l.1 .1 1.6 .9 .1 1.5-.2 .2h-1.3l.1-.6-.4-.2-.1 1.8-.2 .2h-.6M206.9 178.9v.5M207 179.5a.4 .4 0 0 1-.1-.6 .4 .4 0 0 1 .6 0 .4 .4 0 0 1-.2 .6M34.8 183.2l.2 .2M34.8 183.2h.1M34.8 183.2v-1.9h.1v1.9M34.9 183.2l.1 .1M35 183.2v.2M35 183.2h99.4M35 183.2v-4.9h99.4v4.9"/>
<path d="M35 183.4h99.4M134.4 183.2v.2M134.5 183.2l-.1 .1M134.5 183.2h.1M134.5 183.2v-1.9h.1v1.9M134.6 183.2l-.2 .2M152.5 181.4l.2 .2M152.5 181.4v-4.9h.1v4.9M152.5 181.4h.1M152.6 181.1v.3M152.6 181.4l.1 .1M152.6 181.4l.1 .2"/>
<path d="M152.6 181.4v-1.9h56.1v1.9M152.6 181.4h56.1M154.2 183.1v5.5h5v-5.5M154.2 183.1h5M155.7 181.6a1.5 1.5 0 0 0-1.5 1.5M157.7 181.6a1.5 1.5 0 0 1 1.5 1.5M174.2 191.1a1.86 1.86 0 0 1 2.3-1.5 2.52 2.52 0 0 1 2.5 .9l.2 .6M174.2 191.1v5.5h5v-5.5M174.2 191.1h5M176.2 181.6v8M177.2 181.6v8M194.2 197.1a1.86 1.86 0 0 1 2.3-1.5 2.52 2.52 0 0 1 2.5 .9l.2 .6"/>
<path d="M194.2 197.1v5.5h5v-5.5M194.2 197.1h5M196.2 181.6v14M197.2 181.6v14M208.7 181.4v.2h-56"/>
<circle cx="47.4" cy="63.9" r=".5"/>
<circle cx="67.4" cy="63.9" r=".5"/>
<circle cx="87.4" cy="63.9" r=".5"/>
<circle cx="107.4" cy="63.9" r=".5"/>
<circle cx="127.4" cy="63.9" r=".5"/>
<circle cx="171" cy="65.1" r=".15"/>
<circle cx="189" cy="65.1" r=".15"/>
<circle cx="207" cy="65.1" r=".15"/>
<circle cx="225" cy="65.1" r=".15"/>
<circle cx="243" cy="65.1" r=".15"/>
<circle cx="261" cy="65.1" r=".15"/>
<circle cx="47.4" cy="83.9" r=".5"/>
<circle cx="67.4" cy="83.9" r=".5"/>
<circle cx="87.4" cy="83.9" r=".5"/>
<circle cx="107.4" cy="83.9" r=".5"/>
<circle cx="127.4" cy="83.9" r=".5"/>
<circle cx="47.4" cy="103.9" r=".5"/>
<circle cx="67.4" cy="103.9" r=".5"/>
<circle cx="87.4" cy="103.9" r=".5"/>
<circle cx="107.4" cy="103.9" r=".5"/>
<circle cx="127.4" cy="103.9" r=".5"/>
<circle cx="39.9" cy="179.3" r=".15"/>
<circle cx="57.9" cy="179.3" r=".15"/>
<circle cx="75.9" cy="179.3" r=".15"/>
<circle cx="93.9" cy="179.3" r=".15"/>
<circle cx="111.9" cy="179.3" r=".15"/>
<circle cx="129.9" cy="179.3" r=".15"/>
<circle cx="158.2" cy="178.8" r=".3"/>
<circle cx="207.2" cy="174.2" r=".4"/>
</g>
<path d="M156.2 179.6h1M176.2 180.6h1M176.2 180.6v1M177.2 181.6v-1M196.2 180.6h1M196.2 180.6v1M197.2 181.6v-1" fill="none" stroke="#000" stroke-width=".2" stroke-dasharray="1.3 .6" stroke-dashoffset=".5"/>
<g fill="none" stroke="#000" stroke-width=".2" stroke-dasharray="1.3 .6" stroke-dashoffset=".4">
<path d="M156.2 181.5h.7M156.4 181.1h.8M156.9 181.1h-.7M157.2 181.5h-.8M176.2 181.5h.7M176.4 181.1h.8M176.9 181.1h-.7M177.2 181.5h-.8M196.2 181.5h.7M196.4 181.1h.8M196.9 181.1h-.7M197.2 181.5h-.8"/>
<path d="M208.7 181.5h-55.7"/>
</g>
<g fill="none" stroke="#000" stroke-width=".2" stroke-dasharray="1.3 .6">
<path d="M152.5 177.7h.1M152.6 177.4h-.1M206.9 178.9v-.6M207.3 179.5h-.3M152.6 181.5v-.1M152.7 181.5h.1M152.7 181.5h-.1M152.7 181.5l-.1-.1M152.7 181.5v.1M153 181.5l-.4-.1M153 181.5h-.3M155.9 181.5h.3"/>
<path d="M155.9 181.1v.4M155.9 181.1h.5M156 181.5h-.1M156 181l-.1 .1M156 181h.2M156.1 181.5v.1M156.2 181.5h.1M156.2 181.1v.4M156.2 181.1h-.3M156.2 181v.1M156.4 181.5h-.5M156.4 181.1v.4"/>
<path d="M156.4 181.5h.1M156.4 181v.1M156.9 181h.5M156.9 181.5h.1M156.9 181.1v-.1M156.9 181.1v.4M156.9 181.5h.5M157.1 181.1v-.1M157.1 181.5v-.4M157.1 181.5h.1M157.2 181.1l-.1-.1M157.2 181.1h.2"/>
<path d="M157.2 181.1v.4M157.2 181.6v-.1M157.4 181.1h-.5M157.4 181.1v-.1M157.4 181.5h.1M157.4 181.1v.4M157.4 181.5h-.2M175.9 181.5h.3M175.9 181.1v.4M175.9 181.1h.5M176 181l-.1 .1M176 181h.2"/>
<path d="M176 181.5h-.1M176.1 181.5v.1M176.2 181.1v.4M176.2 181.5h.1M176.2 181.1h-.3M176.2 181v.1M176.4 181.5h-.5M176.4 181.1v.4M176.4 181.5h.1M176.4 181v.1M176.9 181h.5M176.9 181.1v.4"/>
<path d="M176.9 181.5h.1M176.9 181.1v-.1M176.9 181.5h.5M177.1 181.1v-.1M177.1 181.5v-.4M177.1 181.5h.1M177.2 181.1h.2M177.2 181.1l-.1-.1M177.2 181.1v.4M177.2 181.6v-.1M177.4 181.1h-.5M177.4 181.1v.4"/>
<path d="M177.4 181.1v-.1M177.4 181.5h.1M177.4 181.5h-.2M195.9 181.5h.3M195.9 181.1v.4M195.9 181.1h.5M196 181.5h-.1M196 181l-.1 .1M196 181h.2M196.1 181.5v.1M196.2 181.5h.1M196.2 181.1v.4"/>
<path d="M196.2 181.1h-.3M196.2 181v.1M196.4 181.5h-.5M196.4 181.1v.4M196.4 181.5h.1M196.4 181v.1M196.9 181h.5M196.9 181.5h.1M196.9 181.1v.4M196.9 181.1v-.1M196.9 181.5h.5M197.1 181.1v-.1"/>
<path d="M197.1 181.5v-.4M197.1 181.5h.1M197.2 181.1l-.1-.1M197.2 181.1h.2M197.2 181.1v.4M197.2 181.6v-.1M197.4 181.1h-.5M197.4 181.1v-.1M197.4 181.1v.4M197.4 181.5h.1M197.4 181.5h-.2"/>
</g>
<path d="M156.2 181h.7M176.2 181h.7M196.2 181h.7" fill="none" stroke="#000" stroke-width=".2" stroke-dasharray="1.3 .6" stroke-dashoffset=".3"/>
<path d="M157.1 181.1h-.9h.9M157.1 181.5h-.9h.9M177.1 181.5h-.9h.9M177.1 181.1h-.9h.9M197.1 181.5h-.9h.9M197.1 181.1h-.9h.9" fill="none" stroke="#000" stroke-width=".2" stroke-dasharray="1.3 .6" stroke-dashoffset=".9"/>
<path d="M154.3 178.3v3M185.4 178.3v3M208.4 178.3v3M152.8 181.3v-3M183.9 181.3v-3" fill="none" stroke="#000" stroke-width=".2" stroke-dasharray="1.3 .6" stroke-dashoffset=".1"/>
<path d="M154.5 178.1v3.4M185.6 178.1v3.4M208.6 178.1v3.4M155.8 183.1h3.4M183.7 181.5v-3.4M206.7 181.5v-3.4" fill="none" stroke="#000" stroke-width=".2" stroke-dasharray="1.3 .6" stroke-dashoffset="-.1"/>
<path d="M152.8 178.3h1.5M183.9 178.3h1.5M206.9 178.3h1.5M154.3 181.3h-1.5M185.4 181.3h-1.5M208.4 181.3h-1.5" fill="none" stroke="#000" stroke-width=".2" stroke-dasharray="1.3 .6" stroke-dashoffset=".8"/>
<path d="M152.6 178.1h1.9M183.7 178.1h1.9M206.7 178.1h1.9M206.9 181.3v-1.9" fill="none" stroke="#000" stroke-width=".2" stroke-dasharray="1.3 .6" stroke-dashoffset="1"/>
<path d="M152.6 181.4h56.1M208.7 181.4h-56.1" fill="none" stroke="#000" stroke-width=".2" stroke-dasharray="1.3 .6" stroke-dashoffset=".2"/>
<path d="M156.2 179.6v2M157.2 181.6v-2" fill="none" stroke="#000" stroke-width=".2" stroke-dasharray="1.3 .6" stroke-dashoffset=".6"/>
<text font-size="6.7" x="367.9" y="278.3">ME-R8001</text>
<text font-size="5.6" x="361.3" y="239.1">PN-EN22768-mL</text>
<g font-size="5.3">
<text x="310.6" y="271.3">RAMA POD</text>
<text x="303.9" y="281.5">ŚWIATŁA G-570 L-</text>
<text x="314.6" y="276.4">ŹRÓDŁA</text>
</g>
<text font-size="4.9" x="302.4" y="232.4">RACKSYSTEM</text>
<g font-size="4.7" fill="#00f">
<text x="121.4" y="74" transform="rotate(-90 121.4 74)">42</text>
<text x="81.9" y="96" transform="rotate(-90 81.9 96)">200</text>
<text x="115.6" y="109.2">L2</text>
<text x="71.5" y="163.2">L-2MM</text>
<text x="179.3" y="167.3">570</text>
<text x="116.8" y="172.1">180</text>
<text x="87.3" y="188.8" transform="rotate(-60 87.3 188.8)">3</text>
<text x="129.3" y="190">47</text>
<text x="183.2" y="187.9" transform="rotate(-90 183.2 187.9)">80</text>
<text x="204" y="192.5" transform="rotate(-90 204 192.5)">140</text>
</g>
<g font-size="4.7">
<text x="129.3" y="241.2">ELEMENTY ZESTAWU</text>
<text x="120.1" y="246.7">NAZWA</text>
<text x="189" y="246.7">ILOŚĆ</text>
<text x="377" y="247.8">ME-R8001</text>
<text x="96.9" y="257.8">ZABEZPIECZENIE WSPORNIKA</text>
<text x="117.8" y="252.3">ME-R8001</text>
<text x="194.4" y="252.3">1</text>
<text x="194.4" y="257.8">1</text>
<text x="103.3" y="263.3">KORYTO ELEKTRYCZNE</text>
<text x="194.4" y="263.3">3</text>
<text x="116.8" y="268.8">PRZEWÓD</text>
<text x="194.4" y="268.8">1</text>
<text x="104.8" y="274.3">ZŁĄCZE UZIEMIAJĄCE</text>
<text x="194.4" y="274.3">1</text>
<text x="227.1" y="270.7">SYMBOL</text>
<text x="256.5" y="270.7">L (MM)</text>
<text x="277.9" y="270.7">L2 (MM)</text>
<text x="88" y="279.8">ZŁĄCZKI PRZEWODÓW POJEDYŃCZE</text>
<text x="194.4" y="279.8">8</text>
<text x="220.3" y="279.8">ME-R80011000</text>
<text x="259.1" y="279.8">1000</text>
<text x="283" y="279.8">200</text>
<text x="104.4" y="285.4">PUSZKA ELEKTRYCZNA</text>
<text x="194.4" y="285.4">2</text>
<text x="220.3" y="285.4">ME-R80011250</text>
<text x="259.1" y="285.4">1250</text>
<text x="283" y="285.4">210</text>
</g>
<text font-size="3.9" x="362.3" y="253.8">A3</text>
<text font-size="3.2" x="354.9" y="267.2">SYMBOL</text>
<g font-size="2.2">
<text x="303.6" y="245.3">Projekt jest właśnością firmy</text>
<text x="303.6" y="247.8">RACKSYSTEM Sp. Z O.O.</text>
<text x="303.6" y="250.3">I w żadnej części nie może być:</text>
<text x="303.6" y="252.8">kopiowany, udostępniany</text>
<text x="303.6" y="255.3">ani wykożystywany jakos</text>
<text x="303.6" y="257.8">dokumętacja przez firmy trzecie.</text>
</g>
<g font-size="2">
<text x="383.1" y="227.9">WYMIARY NIETOLEROWANE</text>
<text x="343.1" y="233.4">STĘP OSTRE</text>
<text x="359.5" y="228.9">NIE SKALUJ RYSUNKU</text>
<text x="383.1" y="230.4">WYKONAĆ WEDŁÓG:</text>
<text x="302.4" y="235.5">Sp. Z O.O.</text>
<text x="343.1" y="235.9">KRAWĘDZIE</text>
<text x="339.9" y="245.4">WERSJA</text>
<text x="341.2" y="249.4">V1</text>
<text x="340.7" y="257.7">23.10.2013</text>
<text x="341.8" y="252.9">DATA</text>
<text x="360.1" y="257.7">SKALA:1:1</text>
<text x="373.9" y="253.8">WYKONAŁ</text>
<text x="339.7" y="262.3">NR RYSUNKU</text>
<text x="359.1" y="261.8">ARKUSZ 1 Z 1</text>
<text x="301" y="266.4">TYTUŁ:</text>
</g>
<text font-size="1.3" x="358.7" y="244">SYMBOL RS</text>
</svg>
